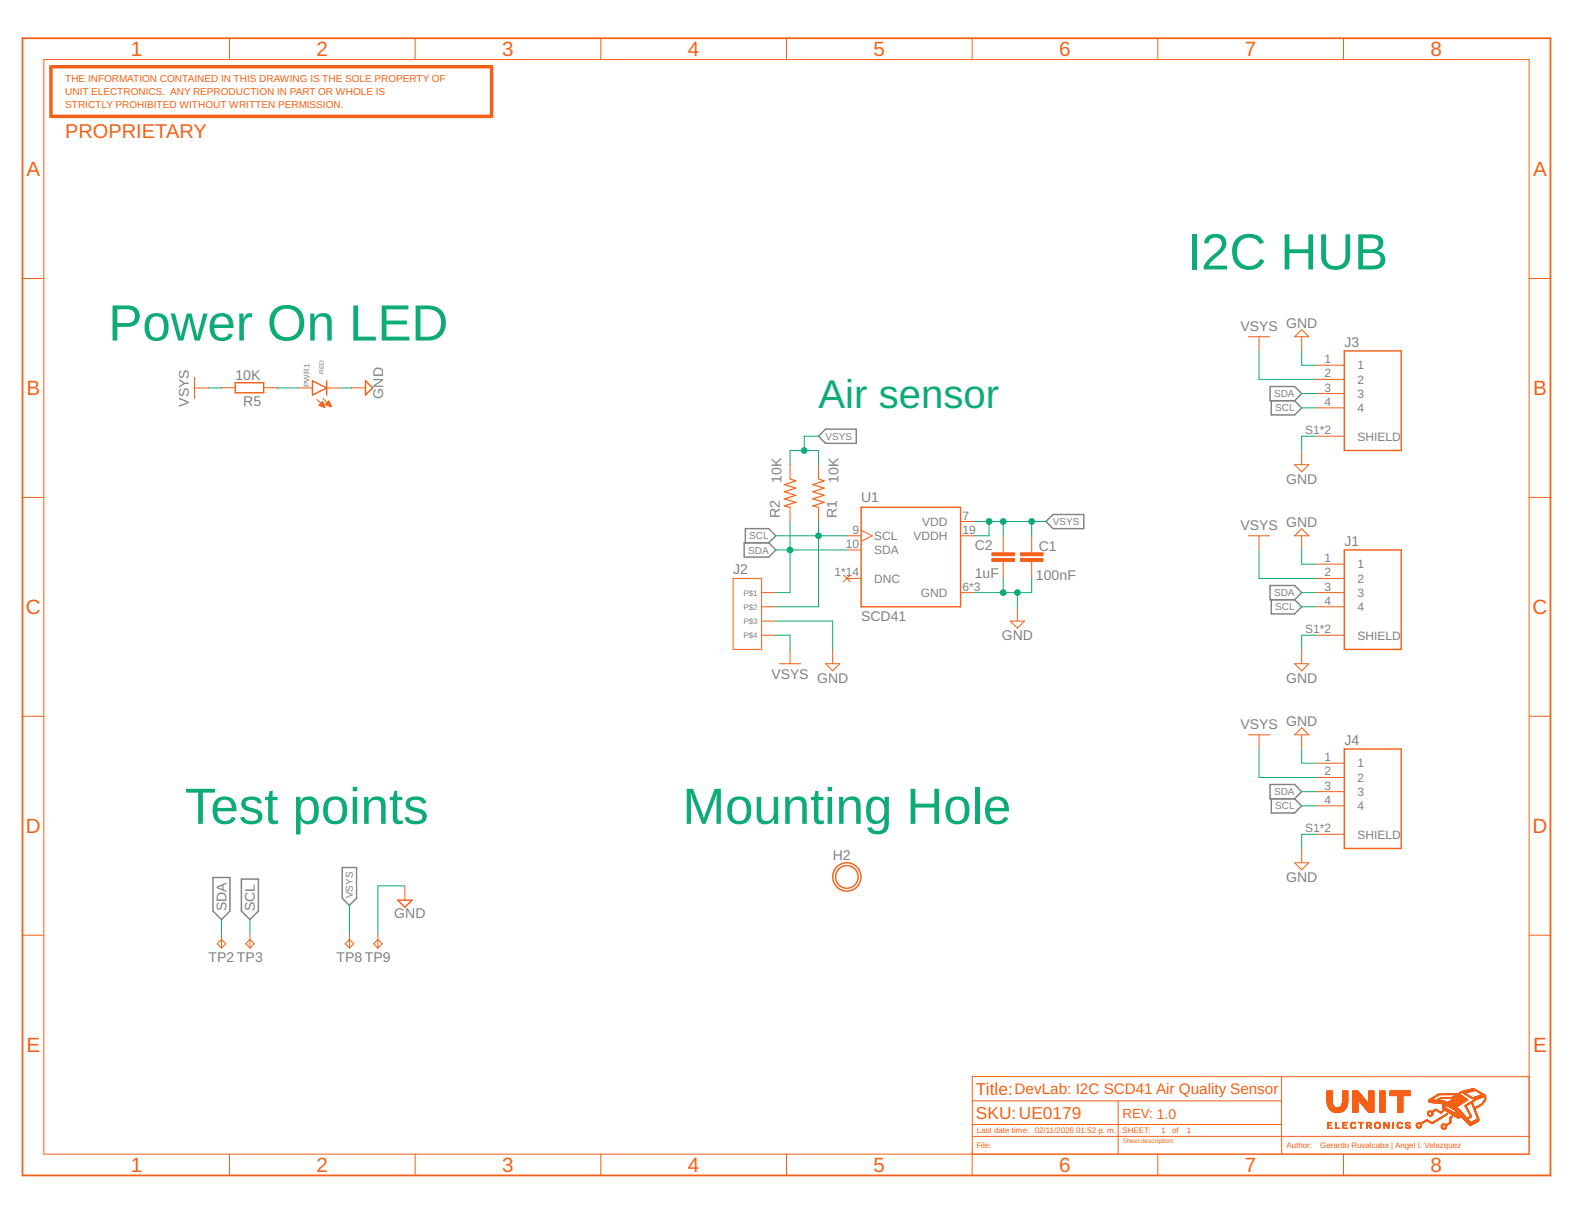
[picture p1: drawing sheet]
<svg xmlns="http://www.w3.org/2000/svg" width="279mm" height="216mm" viewBox="0 0 279 216" stroke-linecap="round" stroke-linejoin="round" font-family="sans-serif">
<g fill="none" stroke="#808080" stroke-width=".25">
<path d="M145.5 77.5l1.2-1.2h5.5v2.5h-5.5zM225.7 68.7h4.4l1.3 1.2-1.3 1.3h-4.4zM226 71.2v2.5h4.1l1.3-1.2-1.3-1.3M132.3 96.5h4.3l1.3 1.2-1.3 1.3h-4.3zM132.5 96.5v-2.6h4.1l1.3 1.3-1.3 1.3M185.9 92.7l1.3-1.3h5.4v2.5h-5.4zM225.7 104h4.4l1.3 1.3-1.3 1.3h-4.4zM226 106.6v2.5h4.1l1.3-1.3-1.3-1.2M225.7 139.4h4.4l1.3 1.3-1.3 1.2h-4.4zM37.8 155.9h3.1v6l-1.5 1.5-1.6-1.5zM42.9 156.2h3v5.7l-1.5 1.5-1.5-1.5zM60.8 154.2h2.6v5.4l-1.3 1.3-1.3-1.3z"/>
<path d="M226 141.9v2.6h4.1l1.3-1.3-1.3-1.3"/>
</g>
<path d="M9.1 11.9h78.3v8.8h-78.3z" fill="none" stroke="#f56016" stroke-width=".61"/>
<g fill="none" stroke="#f56016" stroke-width=".18">
<path d="M7.8 10.6h264v194.5h-264zM40.8 6.8v3.8M73.8 6.8v3.8M106.8 6.8v3.8M139.8 6.8v3.8M172.8 6.8v3.8M205.8 6.8v3.8M238.8 6.8v3.8M4 49.5h3.8M221.9 59.8h3.8M223.8 59.8v2.6M231.4 58.6l1.2 1.2h-2.5z"/>
<path d="M231.4 59.8v2.6M271.8 49.5h3.8M34.6 68.9h2.5M34.6 67v3.8M39.3 68.9h2.5M46.9 68.9h2.5M53 68.9h2.5M56.3 71l1.4 1.3M57.4 70.8l1.4 1.4M58.1 68.9h2.5M62.4 68.9h2.6M233.9 64.9h5"/>
<path d="M233.9 67.4h5M233.9 69.9h5M233.9 72.5h5M233.9 77.5h5M4 88.4h3.8M140.4 82.6v2.5M140.4 90.1v2.6M145.5 82.6v2.5M145.5 90.1v2.6M150.5 95.2h2.6M150.5 97.7h2.6M153.1 94.2l1.9 1-1.9 1"/>
<path d="M170.7 92.7h2.5M170.7 95.2h2.5M178.3 95.2v3M178.3 99.8v3M183.4 95.2v3M183.4 99.8v3M221.9 95.2h3.8M223.8 95.2v2.5M230.1 82.6h2.5l-1.2 1.2zM231.4 80.1v2.5M231.4 95.2v2.5M231.4 93.9l1.2 1.3h-2.5z"/>
<path d="M271.8 88.4h3.8M130.3 102.8h5.1v12.6h-5.1zM135.4 105.3h2.5M135.4 110.4h2.5M135.4 107.8h2.5M135.4 112.9h2.5M138.5 117.9h3.8M140.4 115.4v2.5M146.7 117.9h2.6l-1.3 1.3zM148 115.4v2.5M149.9 102.2l1.2 1.2M150.5 102.8h2.6"/>
<path d="M151.1 102.2l-1.2 1.2M170.7 105.3h2.5M179.6 110.4h2.5l-1.3 1.2zM180.8 107.8v2.6M230.1 117.9h2.5l-1.2 1.3zM231.4 115.4v2.5M233.9 105.3h5M233.9 102.8h5M233.9 107.8h5M233.9 112.9h5M233.9 100.2h5M4 127.3h3.8"/>
<path d="M221.9 130.6h3.8M223.8 130.6v2.5M231.4 130.6v2.5M231.4 129.3l1.2 1.3h-2.5zM233.9 135.6h5M233.9 138.2h5M271.8 127.3h3.8M72 157.4v2.6M230.1 153.3h2.5l-1.2 1.3zM231.4 150.8v2.5M233.9 140.7h5M233.9 143.2h5"/>
<path d="M233.9 148.3h5M4 166.2h3.8M38.6 167.7l.8-.8 .7 .8-.7 .8zM39.4 165.9v2.6M43.7 167.7l.7-.8 .8 .8-.8 .8zM44.4 165.9v2.6M61.3 167.7l.8-.8 .8 .8-.8 .8zM62.1 165.9v2.6M66.4 167.7l.8-.8 .7 .8-.7 .8zM67.2 165.9v2.6M271.8 166.2h3.8M172.8 195.6h55"/>
<path d="M198.7 195.6v9.5M227.8 191.4v10.5M227.8 199.8h-54.9M235.9 195.6h.9M235.9 195.8h.9M235.9 195.7h.9M235.9 195.5h.9M235.9 195.4h.9M235.9 195.3h.9M235.9 195.2h.9M235.9 195.1h.9M235.9 195h.9"/>
<path d="M235.9 194.9h.9M235.9 194.8h.9M235.9 194.7h.9M235.9 194.6h.9M235.9 194.5h.9M235.9 194.4h.9M235.9 194.3h.9M235.9 194.2h.9M235.9 194.1h.9M235.9 194h.9M235.9 193.9h.9M235.9 195.9h.9"/>
<path d="M235.9 196.2h1M235.9 196.1l1 .1M235.9 196.1h.9M235.9 196h.9M235.9 196.3h1M236 199.8h.1M236 200h.6M236 199.9h.6M236 199.9h.1M236 199.7h.1M236 199.6h.1M236 199.5h.1"/>
<path d="M236 199.5h.7M236 199.4h.7M236 196.4h1M236 196.4h.9M236 196.3h.9M236 196.5h1M236 196.6h1.1M236.1 196.7h1.1M236.1 196.7l1.2 .1M236.1 196.8h1.3M236.1 196.8h3.2M236.2 196.9h3"/>
<path d="M236.2 197h3M236.3 197.1h2.8M236.3 197.1h2.7M236.4 197.2h2.6M236.5 197.3h2.4M236.6 197.4h2.2M236.7 197.4h2M236.7 199.5h-.7M236.8 197.5h1.8M236.9 197.5h1.6M237 197.6h1.4M237.1 197.6h1.2"/>
<path d="M237.3 197.7h.8M237.4 199.8h.1M237.4 200h.1M237.4 199.9h.1M237.4 199.7h.1M237.4 199.6h.1M237.4 199.5h.1M237.4 199.4h.1M237.5 196.8h.1M237.8 196.8h.1M238.2 196.7h1.1M238.3 196.6h1.1"/>
<path d="M238.4 196.5h1M238.4 196.4h1M238.5 196.4h.9M238.5 196.3h1M238.5 196.2h1M238.5 196.1h1M238.6 196.1h.9M238.6 196h.9M238.6 195.9h.9M238.6 195.6h.9M238.6 195.8h.9M238.6 195.7h.9"/>
<path d="M238.6 195.5h.9M238.6 195.4h.9M238.6 195.3h.9M238.6 195.2h.9M238.6 195.1h.9M238.6 195h.9M238.6 194.9h.9M238.6 194.8h.9M238.6 194.7h.9M238.6 194.6h.9M238.6 194.5h.9M238.6 194.4h.9"/>
<path d="M238.6 194.3h.9M238.6 194.2h.9M238.6 194.1h.9M238.6 194h.9M238.6 193.9h.9M238.7 199.8h.1M238.7 200h.6M238.7 199.9h.6M238.7 199.9h.1M238.7 199.7h.1M238.7 199.6h.1M238.7 199.5h.1"/>
<path d="M238.7 199.5h.8M238.7 199.4h.8M238.7 197.4h-2.1M239.1 197.1h-2.8M239.3 196.8h-1.3M239.3 196.7l-1.2 .1M239.4 196.7h-1.2M239.4 196.6h-1.1M239.4 196.5h-1M239.5 199.5h-.8M239.5 196.2h-1M240 200h.1"/>
<path d="M240 199.9h.1M240.1 199.7h.1M240.1 199.6h.1M240.1 199.8h-.1M240.2 199.8h-.2M240.2 199.7h-.1M240.2 199.5h.7M240.3 199.5h.5M240.3 199.6h-.2M240.3 199.5l-.1 .1M240.4 199.4h.3M240.4 195.6h.9"/>
<path d="M240.4 197.6h.9M240.4 197.5h.9M240.4 197.4h.9M240.4 197.3h.9M240.4 197.2h.9M240.4 197.1h.9M240.4 197h.9M240.4 196.9h.9M240.4 196.8h.9M240.4 196.7h.9M240.4 196.6h.9M240.4 196.5h.9"/>
<path d="M240.4 196.4h.9M240.4 196.3h.9M240.4 196.2h.9M240.4 196.1h.9M240.4 196h.9M240.4 195.9h.9M240.4 195.8h.9M240.4 195.7h.9M240.4 195.5h.9M240.4 195.4h.9M240.4 195.4h2.2M240.4 195.3h2.1"/>
<path d="M240.4 195.2h2.1M240.4 195.1h2M240.4 195h1.9M240.4 194.9h1.9M240.4 194.9h1.8M240.4 194.8l1.8 .1M240.4 194.8h1.7M240.4 194.7l1.7 .1M240.4 194.7h1.7M240.4 194.6l1.6 .1M240.4 194.6h1.6M240.4 194.6h1.5"/>
<path d="M240.4 194.5h1.5M240.4 194.4h1.4M240.4 194.3h1.3M240.4 194.2l1.3 .1M240.4 194.2h1.3M240.4 194.2h1.2M240.4 194.1h1.2M240.4 194.1h1.1M240.4 194l1.1 .1M240.4 194h1.1M240.4 194h1M240.4 193.9h1"/>
<path d="M240.7 199.5h.2M240.8 199.6h.1M240.8 199.7h.1M240.9 199.7h.1M241.4 195.4h1.2M241.4 195.5h1.3M241.4 199.5h.9M241.4 199.4h.9M241.5 195.5h1.2M241.5 195.5l1.3 .1M241.6 195.6h1.2M241.6 195.7h1.3"/>
<path d="M241.7 195.7h1.2M241.7 195.8h1.3M241.8 195.9h1.2M241.8 195.9h1.3M241.8 195.9l1.3 .1M241.9 199.8h.1M241.9 200h.1M241.9 199.9h.1M241.9 199.7h.1M241.9 199.6h.1M241.9 199.5h.1M241.9 196h1.2"/>
<path d="M241.9 196h1.3M241.9 196.1h1.3M242 196.1l2.2 .1M242 196.2h2.2M242.1 196.3h2.1M242.2 196.3h2M242.2 196.4h2M242.3 196.5h1.9M242.3 196.6h1.9M242.4 196.6h1.8M242.4 196.7h1.8M242.5 196.7h1.7"/>
<path d="M242.5 196.8h1.7M242.6 196.8h1.6M242.6 195.3h-2.2M242.6 196.9h1.6M242.7 197h1.5M242.8 197.1h1.4M242.9 197.2h1.3M242.9 199.8h.1M242.9 199.9l.1 .1M242.9 199.9h.1M242.9 199.7h.1M242.9 199.6h.1"/>
<path d="M242.9 199.5h.1M242.9 199.5h.7M242.9 199.4h.5M242.9 197.3h1.3M243 197.3h1.2M243 197.4h1.2M243.1 197.4h1.1M243.1 197.5h1.1M243.2 197.5h1M243.2 197.6h1M243.2 195.6h1M243.2 196.1h1"/>
<path d="M243.2 196h1M243.2 195.9h1M243.2 195.8h1M243.2 195.7h1M243.2 195.5h1M243.2 195.4h1M243.2 195.3h1M243.2 195.2h1M243.2 195.1h1M243.2 195h1M243.2 194.9h1M243.2 194.8h1"/>
<path d="M243.2 194.7h1M243.2 194.6h1M243.2 194.5h1M243.2 194.4h1M243.2 194.3h1M243.2 194.2h1M243.2 194.1h1M243.2 194h1M243.2 193.9h1M243.4 199.4h.1M243.5 199.5h.1M243.5 199.6h.2"/>
<path d="M243.6 199.8h.1M243.6 200h-.7M243.6 199.9h.1M243.6 199.7h.1M243.6 199.6h.1M243.6 199.9l-.2 .1M243.7 199.9h-.2M244.3 200h.1M244.3 199.9h.1M244.3 199.8h.1M244.3 199.7h.2M244.5 199.8h-.2"/>
<path d="M244.5 199.7h-.1M244.5 199.5h.7M244.5 199.6h-.1M244.6 199.5h.5M244.6 199.6h-.2M244.6 199.5l-.1 .1M244.7 199.4h.3M244.7 199.4h.1M244.9 199.4h.1M245 199.5l.2 .1M245.1 199.6h.1M245.1 199.6h.2"/>
<path d="M245.2 199.7h.1M245.2 199.8h.1M245.2 195.6h.9M245.2 200h.1M245.2 199.9h.1M245.2 197.6h.9M245.2 197.5h.9M245.2 197.4h.9M245.2 197.3h.9M245.2 197.2h.9M245.2 197.1h.9M245.2 197h.9"/>
<path d="M245.2 196.9h.9M245.2 196.8h.9M245.2 196.7h.9M245.2 196.6h.9M245.2 196.5h.9M245.2 196.4h.9M245.2 196.3h.9M245.2 196.2h.9M245.2 196.1h.9M245.2 196h.9M245.2 195.9h.9M245.2 195.8h.9"/>
<path d="M245.2 195.7h.9M245.2 195.5h.9M245.2 195.4h.9M245.2 195.3h.9M245.2 195.2h.9M245.2 195.1h.9M245.2 195h.9M245.2 194.9h.9M245.2 194.8h.9M245.2 194.7h.9M245.2 194.6h.9M245.2 194.5h.9"/>
<path d="M245.2 194.4h.9M245.2 194.3h.9M245.2 194.2h.9M245.2 194.1h.9M245.2 194h.9M245.2 193.9h.9M246 199.8h.1M246 200h.1M246 199.9h.1M246 199.7h.1M246 199.6h.3M246 199.6h.2"/>
<path d="M246 199.5l.2 .1M246 199.5h.2M246 199.5h.1M246 199.4h.1M246.1 199.7h.2M246.2 199.7h.1M246.2 199.8h.2M246.3 199.8h.1M246.3 199.9h.1M246.3 199.9h.2M246.4 200h.1M246.8 199.8h.1"/>
<path d="M246.8 200h.1M246.8 199.9h.1M246.8 199.7h.1M246.8 199.6h.1M246.8 199.5h.1M246.8 199.4h.1M247.1 194.7h3.6M247.1 194.6h3.6M247.1 194.5h3.6M247.1 194.4h3.6M247.1 194.3h3.6M247.1 194.2h3.6"/>
<path d="M247.1 194.1h3.6M247.1 194h3.6M247.1 193.9h3.6M247.6 199.8h.1M247.6 200h.1M247.6 199.9h.1M247.6 199.7h.1M247.6 199.6h.1M247.6 199.5h.1M247.6 199.4h.1M248.3 199.8h.1M248.3 200h.1"/>
<path d="M248.3 199.9h.1M248.3 199.8h.2M248.3 199.7h.2M248.4 195.6h.9M248.4 197.6h.9M248.4 197.5h.9M248.4 197.4h.9M248.4 197.3h.9M248.4 197.2h.9M248.4 197.1h.9M248.4 197h.9M248.4 196.9h.9"/>
<path d="M248.4 196.8h.9M248.4 196.7h.9M248.4 196.6h.9M248.4 196.5h.9M248.4 196.4h.9M248.4 196.3h.9M248.4 196.2h.9M248.4 196.1h.9M248.4 196h.9M248.4 195.9h.9M248.4 195.8h.9M248.4 195.7h.9"/>
<path d="M248.4 195.5h.9M248.4 195.4h.9M248.4 195.3h.9M248.4 195.2h.9M248.4 195.1h.9M248.4 195h.9M248.4 194.9h.9M248.4 194.8h.9M248.4 194.7h.9M248.4 199.9h-.1M248.4 199.6h.2M248.5 199.7h-.1"/>
<path d="M248.5 199.5h.7M248.5 199.6h-.1M248.6 199.5h.5M248.6 199.5l-.1 .1M248.7 199.4h.1M248.9 199.4h-.2M249 199.5l.2 .1M249 199.6h.2M249.1 199.6h.1M249.1 199.7h.2M249.2 199.7h.1M249.8 199.8h.2"/>
<path d="M249.8 199.8h.1M249.8 199.7h.1M249.8 199.6h.2M249.9 199.9h.1M249.9 199.9h.2M249.9 199.5h.7M249.9 199.9l.5 .1M250 199.5h.5M250 199.6h-.1M250 200h.5M250 199.5l-.1 .1M250.1 199.4h.3"/>
<path d="M250.4 199.5h.2M250.5 199.6h.1M250.5 199.7h.1M251.7 200h.2M251.7 199.9h.2M251.9 199.6h.9M251.9 199.9h-.2M251.9 199.8h-.2M251.9 199.6h.6M251.9 199.8h-.1M252 199.6h.4M252 199.7h-.2"/>
<path d="M252.1 199.7h-.3M252.1 199.5h.1M252.2 199.5h.1M252.2 199.7h.6M252.4 199.7h.2M252.4 199.8h.2M252.5 199.8h.1M252.5 199.9h.1M252.5 200h.1M252.9 199.6h-.3M253 199.5l-.4 .1M253 199.5h-.3"/>
<path d="M253.1 199.5h-.3M253.2 199.4h-.4M253.2 199.4h-.3M253.3 199.3h-.3M253.3 199.2h.7M253.3 199.1h.6M253.4 199.3h-.4M253.4 199.1h.4M253.5 199.2l-.4 .1M253.5 199h.2M253.5 199.2h-.3M253.7 199.2h.3"/>
<path d="M253.7 198h.2M253.7 197.9h.2M253.7 197.8h.2M253.7 198l.2 .1M253.8 199.2l.3 .1M253.8 198.1h.2M253.8 198.2h.3M253.9 198.2h.6M253.9 197.5h.9M253.9 199.3h.3M253.9 197.8h-.2M253.9 197.5h.6"/>
<path d="M253.9 197.7h-.2M253.9 197.7h-.1M254 197.6l-.2 .1M254 199.3h.3M254 198.3h.4M254 195.6h.1M254 195.9h1.7M254 195.9h1.2M254 195.8h.9M254 195.8h.4M254 195.7h.1M254 195.6h1.8"/>
<path d="M254 195.5h1.6M254 195.5h.8M254 195.4h.4M254 197.6h-.2M254 199.4h.4M254.1 198.3h.2M254.1 199.4h.3M254.1 197.4h.2M254.1 198.3v.1M254.2 199.5h.3M254.3 199.5h.5M254.3 197.6h.4"/>
<path d="M254.3 195.6h1.9M254.4 199.6h.3M254.4 195.4h-.3M254.4 198.1h.2M254.4 197.6h.2M254.5 199.6h.1M254.5 197.7h.1M254.5 195.9l1.6 .1M254.5 195.3h-.4M254.5 197.7h.2M254.5 198h.2M254.5 197.8h.2"/>
<path d="M254.5 199.7h.1M254.5 195.3h-.3M254.5 197.9h.2M254.6 195.9v.1M254.6 198.2h-.3M254.6 195.2l-.3 .1M254.7 198l-.2 .1M254.7 195.2h-.3M254.8 195.6h1.9M254.8 195.8h.1M254.8 197.5l-.9 .1M254.8 195.1l-.3 .1"/>
<path d="M254.8 196h1.7M254.9 195.1h-.4M254.9 195.6h.1M254.9 197.3h.6M254.9 199.5h-.3M254.9 197.4l-.3 .1M254.9 195.1h-.3M255 197.3h.5M255 199.4h-.3M255 197.4h-.3M255 197.2h.4M255 195h-.3"/>
<path d="M255.1 197.4h-.3M255.1 195h-.4M255.1 199.4h-.4M255.1 197.2h.2M255.1 197.3h-.3M255.1 194.9h-.3M255.1 199.3h-.3M255.1 197.1h.2M255.2 197.1h.1M255.2 194.9h-.3M255.2 199.3h-.4M255.2 196h1.3"/>
<path d="M255.3 197.3h.3M255.3 194.8l-.4 .1M255.3 199.2l-.4 .1M255.3 195.7h1.6M255.4 194.8h-.4M255.4 199.2h-.4M255.4 197.4h.3M255.4 195.4h.3M255.4 194.6h.3M255.4 199.1l-.3 .1M255.4 194.7l-.3 .1M255.5 197.4l.3 .1"/>
<path d="M255.5 199.1h-.3M255.5 194.7h-.3M255.5 196l.1 .1M255.6 199.1h-.4M255.6 197.5h.3M255.6 194.6l-.4 .1M255.6 199h-.3M255.7 197.5h.2M255.7 194.6h-.3M255.7 195.5h-.3M255.7 197.6h.3M255.7 196.1h.8"/>
<path d="M255.7 199h-.3M255.8 197.6h.5M255.8 198.9h-.3M255.8 195.4h-.3M255.8 197.7h.5M255.9 198.9h-.4M255.9 195.9h.1M255.9 195.3h-.3M255.9 198.8l-.3 .1M255.9 197.7h.4M256 197.8h.2M256 195.7h.9"/>
<path d="M256 195.2l-.3 .1M256 198.8h-.3M256.1 196.1h.4M256.1 197.8h.1M256.1 195h2.2M256.1 198.7l-.3 .1M256.1 195.2h-.3M256.1 195.7h.1M256.2 198.7h-.4M256.2 198.6l-.3 .1M256.2 199.9h.3M256.2 197.5h.3"/>
<path d="M256.3 197.5h.2M256.3 198.6h-.3M256.3 199.8h.7M256.3 199.8h.6M256.3 195.6h.1M256.4 200h-.2M256.4 198.6h-.4M256.4 197.4h.1M256.4 197h.3M256.4 197h.2M256.4 196.9h.1M256.4 196.8h.1"/>
<path d="M256.4 196.7h.1M256.4 196.6h.1M256.4 196.5h.1M256.4 196.4h.1M256.4 196.3h.1M256.4 196.2h.1M256.4 199.9l-.2 .1M256.4 197.6h-.3M256.4 199.7h.4M256.4 197.1h.4M256.4 195.8h.6M256.4 198.5h-.3"/>
<path d="M256.5 197.5l-.3 .1M256.5 198.5h-.3M256.5 197.1h.3M256.6 199.9h-.3M256.6 197.1l.3 .1M256.6 198.4l-.4 .1M256.6 197.2h.4M256.6 198.4h-.3M256.7 199.9h.6M256.7 197.2l.3 .1M256.7 195.8h.4M256.8 198.3l-.4 .1"/>
<path d="M256.8 196.9h.3M256.8 196.9h.2M256.8 196.8h.1M256.8 196.7h.1M256.8 196.6h.1M256.8 196.5h.1M256.8 196.4h.1M256.8 196.3h.1M256.8 196.3h.4M256.8 196.2h.3M256.8 196.2h.2M256.8 196.1l.2 .1"/>
<path d="M256.8 196l.1 .1M256.8 199.9h.5M256.8 197.3h.3M256.8 197h.3M256.8 195.9h.4M256.8 198.3h-.3M256.9 199.9h.3M256.9 197.3h.3M256.9 197h.4M256.9 195.9h.3M256.9 198.2l-.3 .1M256.9 200h.2"/>
<path d="M256.9 197.4h.4M256.9 198.2h-.3M257 195.9l.3 .1M257 197.1h.3M257 196.3l.3 .1M257 197.4h.3M257 196h.4M257 198.2h-.3M257 198h.3M257.1 197.4l.4 .1M257.1 197.1h.3M257.1 196.4h.3"/>
<path d="M257.1 196h.4M257.1 198.1h-.3M257.1 197.9h.2M257.1 197.1l.4 .1M257.1 196.4h.4M257.2 198.1h-.3M257.2 197.5h.3M257.2 197.2h.4M257.2 196.5h.4M257.2 196.1h.3M257.2 197.9h.1M257.2 198l-.3 .1"/>
<path d="M257.3 197.5l.3 .1M257.3 196.1l.3 .1M257.3 197.2l.3 .1M257.3 196.5h.3M257.3 198h-.3M257.3 197.6h.4M257.3 197.3h.4M257.3 196.6h.4M257.4 196.2h.3M257.4 197.6l.3 .1M257.4 197.3h.4M257.4 199.8h-.3"/>
<path d="M257.4 195.9h.4M257.5 197.7h.3M257.5 196.2h.3M257.5 196.6h.3M257.5 199.8h-.3M257.5 197.4h.3M257.5 195.9h.4M257.5 197.7h.4M257.5 196.7h.4M257.5 196.3h.4M257.6 195.7h.6M257.6 199.7h-.4"/>
<path d="M257.6 197.4h.3M257.6 196.3h.3M257.6 195.9l.4 .1M257.6 197.8h.3M257.6 199.5h.3M257.6 196.7h.4M257.6 195.7h.5M257.6 197.4l.4 .1M257.7 199.7h-.4M257.7 196.3l.3 .1M257.7 196h.3M257.7 197.8h.3"/>
<path d="M257.7 199.5h.2M257.7 196.7l.3 .1M257.7 199.6h-.3M257.7 199.4h.2M257.7 199.3h.2M257.7 199.2h.2M257.7 199.1h.2M257.7 199h.2M257.7 198.9h.2M257.7 198.8h.2M257.7 198.7h.2M257.7 198.6h.2"/>
<path d="M257.7 197.8l.4 .1M257.7 196h.4M257.7 195.8h-.3M257.8 197.5h.3M257.8 196.8h.3M257.8 196.4h.3M257.8 199.6h-.3M257.8 195.8h-.3M257.8 197.5l.4 .1M257.8 196.8h.4M257.8 196.4h.4M257.8 196.1h.4"/>
<path d="M257.8 197.9h.4M257.9 199.5l-.4 .1M257.9 197.6h.3M257.9 196.9h.4M257.9 196.5h.4M257.9 195.8h.3M257.9 196.1l.4 .1M257.9 195.5h.6M257.9 198.6h-.2M257.9 198h.3M257.9 198.4h.2M258 195.8h.3"/>
<path d="M258 197.6l.3 .1M258 196.9h.3M258 196.5h.3M258 198.4h.1M258 198h.3M258 195.5h.4M258 198.6h-.3M258 196.2h.4M258 195.6h-.3M258 197.7h.4M258 197h.4M258 196.6h.4"/>
<path d="M258 195.9h.4M258 198.5h-.2M258 198l.4 .1M258.1 198.3h.1M258.1 196.2h.4M258.1 195.9h.4M258.1 195.6h-.3M258.1 198.5h-.3M258.1 197.7h.3M258.1 197h.4M258.1 195.1l-2.2 .1M258.1 198.1h.3"/>
<path d="M258.1 198.4l-.2 .1M258.2 196.6h.3M258.2 195.5l-.3 .1M258.2 194.9h.3M258.2 196.3h.4M258.2 195.9l.4 .1M258.2 195.1h-2.3M258.2 198.1h.3M258.2 197.8h.3M258.2 197.1h.4M258.2 196.7h.4M258.2 195.5l.4 .1"/>
<path d="M258.3 196.3h.3M258.3 195.3h.5M258.3 195.1h-2.3M258.3 198.2h.3M258.3 197.8h.3M258.3 196h.3M258.3 195.6h.3M258.3 194.5h-2.8M258.3 197.1h.3M258.3 196.7h.4M258.3 196.3l.4 .1M258.3 197.8l.4 .1"/>
<path d="M258.3 196h.4M258.3 198.2h.4M258.4 195.6h.3M258.4 195.4h-.3M258.4 197.1h.3M258.4 196.7l.4 .1M258.4 198.2l.3 .1M258.4 196.4h.4M258.4 196.1h.4M258.4 195h-.3M258.4 197.9h.5M258.4 197.2h.4"/>
<path d="M258.4 195.7h.4M258.5 196.8h.3M258.5 196.4h.3M258.5 195.2h.6M258.5 198.3h.3M258.5 196.1l.4 .1M258.5 195.3h-.3M258.5 197.2l.4 .1M258.5 198h.4M258.6 196.8h.3M258.6 195.7h.3M258.6 195.1h.5"/>
<path d="M258.6 194.9h-.4M258.6 198.3l.3 .1M258.6 196.5h.7M258.6 195.3h.3M258.6 198h.3M258.6 197.3h.3M258.6 196.9h.4M258.6 196.2h.4M258.6 195.8h.4M258.6 195.4h.4M258.6 195.1h.4M258.6 194.8l-.3 .1"/>
<path d="M258.7 196.5h.5M258.7 198.4h.3M258.7 198h.2M258.7 197.3h.2M258.7 196.2h.3M258.7 195.8h.3M258.7 194.8h-.3M258.7 196.9h.3M258.7 198.4l.3 .1M258.7 196.6h.4M258.7 195.4h.3M258.7 195.2h-.3"/>
<path d="M258.7 198.1h.2M258.8 197.4h.1M258.8 196.3h.3M258.8 195.9h.3M258.8 197.7h.1M258.8 197.6h.1M258.8 197.5h.1M258.8 197h.3M258.8 195.5h.3M258.8 194.7l-.4 .1M258.8 198.5h.8M258.8 197.8h.1"/>
<path d="M258.8 198.1h.1M258.8 196.3h.7M258.8 195.9h.4M258.8 194.9h.7M258.8 197h.4M258.8 196.6h.2M258.8 195.5h.4M258.8 194.7h-.3M258.8 198.5h.7M258.9 198.2h.1M258.9 195.2h.3M258.9 194.9h.5"/>
<path d="M258.9 196.7h.1M258.9 196.3h.6M258.9 195.9l.3 .1M258.9 198.6h.5M258.9 195.5l.3 .1M258.9 194.6l-.3 .1M259 197.1h.3M259 194.9h.4M259 196h.3M259 195.2l.3 .1M259 196.4h.4M259 195.6h.3"/>
<path d="M259 195h-.3M259 194.6h-.3M259 198.6h.3M259 196h.4M259.1 195.6h.3M259.1 194.6h-.4M259.1 195.3h.3M259.1 195h-.3M259.1 198.6h.2M259.1 197.7h.1M259.1 197.6l.1 .1M259.1 197.6h.1"/>
<path d="M259.1 198.4h.1M259.1 198.3h.1M259.1 198.2h.1M259.1 198.1h.1M259.1 198h.1M259.1 197.9h.4M259.1 197.8l.3 .1M259.1 197.8h.3M259.1 197.8h.2M259.1 197.7h.2M259.1 197.1l.3 .1M259.1 198.7h.1"/>
<path d="M259.1 196.1h.4M259.1 195.7h.4M259.1 195.3h.4M259.1 194.5h-.3M259.2 197.2h.2M259.2 194.7h.6M259.2 196.1h.6M259.2 195.4h.3M259.2 194.5h-3.6M259.2 197.2l.3 .1M259.2 195.7h.3M259.2 195h.4"/>
<path d="M259.3 197.3h.2M259.3 194.4l-3.7 .1M259.3 196.2h.4M259.3 195.8h.3M259.3 195.4h.3M259.3 198h.2M259.3 196.4h-.3M259.3 195h.3M259.3 194.8h-.3M259.3 194.6h.4M259.4 197.4h.2M259.4 195.8h.3"/>
<path d="M259.4 195.5h.3M259.4 194.4h-3.7M259.4 198l.2 .1M259.4 195.1h.3M259.4 194.6h.2M259.4 198.4h.5M259.4 198.1h.2M259.4 197.4l.3 .1M259.4 195.5h.4M259.4 194.7l-.3 .1M259.4 194.4h-1.4M259.4 195.9h.4"/>
<path d="M259.4 194.5h.2M259.4 198.1h.3M259.5 195.1h.3M259.5 198.4h.4M259.5 197.5h.2M259.5 198.2h.2M259.5 197.5l.2 .1M259.5 195.9h.6M259.5 195.5l.3 .1M259.5 195.1l.3 .1M259.5 194.3h-.3M259.5 197.6h.3"/>
<path d="M259.6 196.3h-.3M259.6 196.1h.3M259.6 195.9h.5M259.6 195.6h.3M259.6 198.2l.2 .1M259.6 197.6l.2 .1M259.6 195.2h.3M259.6 194.7l.3 .1M259.6 198.3h.2M259.6 194.2l-.3 .1M259.6 195.6h.4M259.6 197.7h.2"/>
<path d="M259.6 196h.4M259.7 196.2h-.4M259.7 197.7h.2M259.7 195.2l.3 .1M259.7 194.2h-.3M259.7 198.4l-.4 .1M259.7 194.8h.3M259.7 197.8h.2M259.7 195.7h.4M259.7 194.8l.4 .1M259.7 198.4l.3 .1M259.8 197.8l.2 .1"/>
<path d="M259.8 195.3h.3M259.8 198.5h.2M259.8 197.9h.3M259.8 195.7h.6M259.8 194.9h.3M259.8 194.1h-.3M259.8 198.5h.3M259.8 195.3h.4M259.9 198.6h.2M259.9 198h.2M259.9 195.8h.4M259.9 194.9h.3"/>
<path d="M259.9 195.4h.3M259.9 195h.4M259.9 194.1h-.3M259.9 198l.3 .1M259.9 196h-.3M259.9 198.6l.3 .1M260 198.1h.2M260 195.4h.3M260 198.7h.2M260 195h.3M260 194.2h.6M260 198.7l.2 .1"/>
<path d="M260 198.2h.3M260.1 195.5h.2M260.1 195.1h.3M260.1 194.2h.3M260.1 194l-.5 .1M260.1 198.8h.2M260.1 198.2h.2M260.1 195.5h.7M260.1 198.2l.2 .1M260.1 195.1h.4M260.1 194.3h.4M260.1 198.8l.2 .1"/>
<path d="M260.2 198.9h.2M260.2 198.3h.2M260.2 195.9h-.3M260.2 195.1l.3 .1M260.2 198.3l.2 .1M260.2 195.6h.4M260.2 194.4h.4M260.2 199h.3M260.2 198.4h.3M260.3 195.2h.3M260.3 194h-.6M260.3 195.8h-.4"/>
<path d="M260.3 199h.2M260.3 198.4l.2 .1M260.3 194.4h.3M260.3 199.1h.3M260.3 198.5h.2M260.3 195.2l.4 .1M260.3 198.5h.3M260.4 199.1h.2M260.4 194.4l.3 .1M260.4 198.6h.2M260.4 196.6h.2M260.4 194h-.6"/>
<path d="M260.4 199.1l.2 .1M260.4 195.3h.3M260.5 196.7h.1M260.5 194.5h.3M260.5 199.2h.2M260.5 198.6h.2M260.5 196.7h.2M260.5 195.7h-.3M260.5 195.3h.3M260.5 199.2l.3 .1M260.5 198.7h.2M260.5 196.7l.2 .1"/>
<path d="M260.5 196.8h.2M260.5 195.4h.4M260.5 198.7h.6M260.6 193.9h-.7M260.6 199.3h.2M260.6 195.6h-.4M260.6 196.9h.2M260.6 194.6h.3M260.6 196.5h-.2M260.6 197h.2M260.6 198.8h.3M260.6 194.6h.4"/>
<path d="M260.6 199.4h.3M260.6 198.9h.3M260.7 197.1h.2M260.7 196.5h-.3M260.7 199.4h.2M260.7 196.3h.3M260.7 195.5l-.5 .1M260.7 194.6l.3 .1M260.7 198.9h.2M260.7 199.5h.3M260.7 197.2h.2M260.7 196.4h-.3"/>
<path d="M260.7 194.2h-.6M260.7 199h.3M260.8 199.5h.2M260.8 197.2l.1 .1M260.8 199h.2M260.8 197.3h.2M260.8 196.4h-.3M260.8 194.7h.3M260.8 199.1h.2M260.8 199.5l.2 .1M260.8 193.8l-.7 .1M260.8 197.4h.2"/>
<path d="M260.8 195.5h-.3M260.8 199.1h.3M260.9 199.6h.2M260.9 197.4h.1M260.9 194.7l.3 .1M260.9 197.4l.2 .1M260.9 196.3l-.4 .1M260.9 195.4h-.3M260.9 199.1l.2 .1M260.9 197.5h.2M260.9 196.3h-.3M260.9 194.1h-.7"/>
<path d="M260.9 199.2h.2M260.9 199.7h.3M261 197.6h.1M261 194.8h.3M261 199.2h.2M261 197.6l.2 .1M261 199.7h.2M261 197.7h.2M261 199.3h.2M261 193.8h-.7M261 194.8l.3 .1M261 198.8h-.4"/>
<path d="M261 199.8h.3M261 194.1h-.6M261 199.3h.3M261 197.8h.2M261.1 196.2h-.3M261.1 199.4h.2M261.1 197.8h.1M261.1 199.8h.2M261.1 194.9h.3M261.1 197.8h.2M261.1 197.9h.2M261.1 199.9h.6"/>
<path d="M261.1 193.6h1.1M261.2 199.5h.6M261.2 194.9h.3M261.2 198h.1M261.2 193.8h-.7M261.2 199.9h.4M261.2 198.7h-.4M261.2 199.5h.5M261.2 194l-.7 .1M261.2 198h.2M261.2 199.9h.3M261.2 195h.4"/>
<path d="M261.2 198.1h.2M261.2 196.1l-.3 .1M261.2 195.9h.5M261.2 198.6l-.3 .1M261.3 200h.1M261.3 199.6h.2M261.3 198.2h.2M261.3 196.1h-.3M261.3 195h.3M261.3 198.6h-.3M261.3 198.2l.2 .1M261.3 193.7h-.7"/>
<path d="M261.3 199.7h.1M261.3 195.9h.4M261.3 198.4h.3M261.3 198.3h.2M261.3 193.6h.8M261.4 196h-.4M261.4 195.1h.3M261.4 198.6h-.4M261.4 198.3l.2 .1M261.4 194h-.7M261.4 196h-.3M261.4 195.1h.8"/>
<path d="M261.4 198.5h-.3M261.5 195.9l-.3 .1M261.5 198.5h-.3M261.5 193.5h.6M261.5 193.7h-.7M261.5 194h-.6M261.6 196h.1M261.6 195.9h.1M261.6 195.2h.3M261.6 198.4l-.4 .1M261.6 196.1h.2M261.6 199.5l-.4 .1"/>
<path d="M261.6 196.1l.2 .1M261.6 193.8h.9M261.6 193.5h.4M261.6 196.2h.2M261.6 195.2h.2M261.6 193.6l-.6 .1M261.7 196.3h.2M261.7 196.3h.1M261.7 193.9h-.7M261.7 195.8h-.3M261.7 196.4h.2M261.7 199.8h-.3"/>
<path d="M261.7 196.5h.2M261.7 193.7h.8M261.8 196.5h.1M261.8 195.8h-.3M261.8 196.6h.2M261.8 199.8h-.3M261.8 199.6h.3M261.8 196.7h.2M261.8 195.7h-.3M261.8 193.4h.1M261.9 199.4h-.4M261.9 196.7h.1"/>
<path d="M261.9 196.8h.1M261.9 193.7h.5M261.9 199.7h-.3M261.9 196.9h.5M261.9 195.7h-.3M261.9 193.8l-.7 .1M261.9 197h.4M261.9 199.4h-.3M262 193.6l.3 .1M262 197.1h.2M262 195.6h-.3M262 199.7h-.4"/>
<path d="M262 197.2h.2M262 199.3h-.4M262 197.2l.2 .1M262 195.1l-.5 .1M262.1 197.3h.1M262.1 199.6h-.4M262.1 197.3h.2M262.1 197.4h.2M262.1 195.5l-.3 .1M262.1 199.3h-.4M262.1 193.8h-.7M262.1 197.4l.2 .1"/>
<path d="M262.2 197.5h.1M262.2 197.6h.2M262.2 197h-.2M262.2 195.5h-.3M262.2 197.6l.2 .1M262.2 197.7h.2M262.2 199.2l-.4 .1M262.3 199.5l-.4 .1M262.3 195.5h-.3M262.3 197.8h.1M262.3 193.8h.3M262.3 195.1h-.5"/>
<path d="M262.3 199.2h-.4M262.3 197.9h.2M262.3 197.8h.2M262.3 199.5h-.3M262.3 196.9h-.4M262.3 195.4h-.3M262.3 193.8l.4 .1M262.3 198h.2M262.4 199.1l-.4 .1M262.4 198h.1M262.4 199.5h-.4M262.4 198.1h.2"/>
<path d="M262.4 195h-.5M262.4 198.9h.4M262.4 198.2h.2M262.5 195.4h-.4M262.5 193.9h.3M262.5 199.1h-.4M262.5 198.3h.1M262.5 199.4h-.4M262.5 196.8h-.4M262.5 198.3l.2 .1M262.5 198.4h.2M262.5 194h.3"/>
<path d="M262.5 198.4l.2 .1M262.6 196.8h-.4M262.6 195h-.6M262.6 199.4h-.4M262.6 199.2h.2M262.6 199.1h-.4M262.6 198.5h.1M262.6 195.3h-.5M262.6 198.6h.1M262.6 194h.3M262.6 198.9h.2M262.6 198.6h.2"/>
<path d="M262.6 199.3h-.3M262.6 199h-.3M262.6 198.7h.2M262.6 196.7l-.3 .1M262.7 195.3h-.5M262.7 194.9h-.6M262.7 198.8h.1M262.7 194l.3 .1M262.7 199.1h.1M262.7 199.3h-.4M262.7 199h.1M262.7 196.7h-.3"/>
<path d="M262.7 194.1h.4M262.8 194.9h-.5M262.8 196.7h-.4M262.8 194.1h.3M262.8 195.2l-.5 .1M262.8 199.2l-.4 .1M262.8 199h-.5M262.8 198.9h-.3M262.9 196.6h-.4M262.9 194.2h.3M262.9 194.8l-.5 .1M263 195.2h-.5"/>
<path d="M263 194.2h.3M263 196.6h-.4M263 194.8h-.5M263 194.2l.4 .1M263.1 196.5h-.4M263.1 195.1l-.5 .1M263.1 194.3h.4M263.1 196.5h-.3M263.2 196.3h.2M263.2 194.6h.7M263.2 195.1h-.5M263.2 196.4h-.3"/>
<path d="M263.2 194.7l-.6 .1M263.2 194.4h.3M263.3 196.4h-.4M263.3 195.1h-.5M263.3 194.5h.6M263.3 194.4h.4M263.3 194.7h-.5M263.4 196.3l-.4 .1M263.4 195h-.5M263.4 194.4l.3 .1M263.4 196.1h.2M263.4 196.3h-.3"/>
<path d="M263.4 194.5h.4M263.5 194.6l-.6 .1M263.5 196.2h-.3M263.5 195h-.5M263.5 196.2h-.2M263.5 194.8h.6M263.6 196.1l-.3 .1M263.6 194.6h-.5M263.6 194.9h-.5M263.6 196h-.2M263.7 196h-.2M263.7 194.6h.3"/>
<path d="M263.7 195.9l-.2 .1M263.7 194.9h-.5M263.7 194.7h.4M263.7 195.9h-.2M263.7 194.6h.4M263.8 195.9h-.2M263.8 195.8h-.2M263.8 194.8l-.5 .1M263.9 195.7h-.2M263.9 195.5h.2M263.9 195.4h.2M263.9 195.3h.2"/>
<path d="M263.9 195.2h.2M263.9 195.1h.2M263.9 195h.2M263.9 194.9h.2M263.9 194.8h.2M264 195.6h-.3M264 195.6h-.2M264 195.5l-.2 .1M264.1 195.5h-.3M264.1 194.8h-.6M271.8 191.3h-99v17.6M40.8 205.1v3.8"/>
<path d="M73.8 205.1v3.8M106.8 205.1v3.8M139.8 205.1v3.8M172.9 201.9h98.9M205.8 205.1v3.8M227.8 202v3M236 200.5h.7M236 200.4h.1M236 200.3h.1M236 200.2h.1M236 200.1h.1M236 200h.1"/>
<path d="M237.4 200.5h.7M237.4 200.4h.1M237.4 200.3h.1M237.4 200.2h.1M237.4 200.1h.1M238.7 200.5h.8M238.7 200.4h.1M238.7 200.3h.1M238.7 200.2h.1M238.7 200.1h.1M238.7 200h.1M238.8 205.1v3.8"/>
<path d="M239.5 200.5h-.8M240 200.2h.1M240 200.1l.1 .1M240 200.1h.1M240.1 200.2h.1M240.1 200.3h.1M240.1 200.3l.2 .1M240.2 200.4h.1M240.2 200.4h.2M240.2 200.5h.6M240.3 200.5h.4M240.5 200.6h.1"/>
<path d="M240.8 200.4h.1M240.9 200.3h.1M240.9 200.4h-.3M240.9 200.2h.1M240.9 200.4h-.2M240.9 200.3h-.1M241.9 200.5h.1M241.9 200.4h.1M241.9 200.3h.1M241.9 200.2h.1M241.9 200.1h.1M242.9 200.5h.1"/>
<path d="M242.9 200.4h.1M242.9 200.3h.1M242.9 200.2h.1M242.9 200.1h.1M243.4 200.1h.1M243.4 200.1l.1 .1M243.4 200.2h.2M243.4 200.2h.1M243.5 200.3h.1M243.5 200h-.6M243.5 200.3l.2 .1M243.6 200.4h.1"/>
<path d="M243.6 200.5h.2M244.3 200.1h.1M244.3 200.2h.2M244.4 200.3h.1M244.4 200.3l.2 .1M244.5 200.4h.1M244.5 200.4h.2M244.5 200.5h.6M244.6 200.5h.4M244.8 200.6h.1M245 200.4h.2M245.1 200.3h.2"/>
<path d="M245.2 200.3h.1M245.2 200.4h-.3M245.2 200.2h.1M245.2 200.3l-.1 .1M245.2 200.1h.1M245.3 200.1l-.1 .1M246 200.5h.1M246 200.4h.1M246 200.3h.1M246 200.2h.1M246 200.1h.1M246.4 200.1h.1"/>
<path d="M246.4 200.1l.2 .1M246.5 200.2h.1M246.5 200.2h.2M246.5 200.3h.2M246.6 200.3h.1M246.6 200.3h.2M246.6 200.4h.2M246.7 200.4h.1M246.7 200.5h.1M246.8 200.3h.1M246.8 200.2h.1M246.8 200.1h.1"/>
<path d="M247.6 200.5h.1M247.6 200.4h.1M247.6 200.3h.1M247.6 200.2h.1M247.6 200.1h.1M248.3 200.1h.1M248.3 200.2h.2M248.4 200.3h.1M248.4 200.3l.2 .1M248.5 200.4h.1M248.5 200.4h.2M248.5 200.5h.6"/>
<path d="M248.6 200.5h.4M248.8 200.6h.1M249.1 200.4h.1M249.2 200.4h-.3M249.2 200.3h.1M249.2 200.2h.1M249.2 200.4h-.2M249.3 200.3h-.2M249.8 200.3h.1M249.8 200.3l.2 .1M249.8 200.2h.1M249.9 200.4h.1"/>
<path d="M249.9 200.4h.2M249.9 200.5h.6M250 200.5h.5M250.2 200.6h.1M250.2 200h.4M250.4 200.1h.2M250.5 200.1l.2 .1M250.5 200.4h.1M250.5 200.2h.2M250.6 200.3h.1M250.6 200.2h.1M250.6 200.4h-.2"/>
<path d="M250.6 200.4h-.1M250.7 200.3h-.2M251.7 200.1h.2M251.8 200.2h.1M251.8 200.2h.2M251.8 200.3h.3M251.8 200.3h.7M251.9 200.3h.6M251.9 200.4h.6M252 200.4h.3M252.4 200.2h.2M252.5 200.1h.1"/>
<path d="M252.6 200.3h-.3M252.6 200.2h-.2M252.6 200.1h-.1M256.2 200.3h.1M256.2 200.2h.1M256.2 200.1h.1M256.2 200h.1M256.2 200.4h.2M256.3 200.5h.3M256.3 200.5h.7M256.3 200.6h.6M256.5 200.6h.3"/>
<path d="M256.9 200.3h.2M256.9 200.1h.2M257 200.2h.1M257 200.1h.1M257 200.5h-.3M257 200.4h-.2M257.1 200.4h-.2M257.1 200.3h-.2"/>
</g>
<g fill="none" stroke="#f56016" stroke-width=".25">
<path d="M41.8 68h5.1v1.8h-5.1zM55.5 67.7l2.6 1.2-2.6 1.3zM58.1 67.7v2.5M65 67.6l1.2 1.3-1.2 1.3zM238.9 62.4h10.1v17.7h-10.1zM153.1 90.1h17.6v17.7h-17.6zM238.9 97.7h10.1v17.7h-10.1zM238.9 133.1h10.1v17.7h-10.1zM70.7 160h2.5l-1.2 1.2z"/>
<circle cx="150.5" cy="155.8" r="2.01"/>
<circle cx="150.5" cy="155.8" r="2.52"/>
</g>
<g fill="#f56016" stroke="#f56016" stroke-width=".18">
<path d="M56.7 72l.6-.7 .5 1.1h-.1z" fill-rule="evenodd"/>
<path d="M57.8 71.9l.7-.7 .4 1-.1 .1z" fill-rule="evenodd"/>
</g>
<path d="M4 6.8h271.6v202.1h-271.6z" fill="none" stroke="#f56016" stroke-width=".32"/>
<g fill="#f56016" stroke="#f56016" stroke-width=".18">
<path d="M181.4 99.3h4v.5h-4z"/>
<path d="M181.4 98.2h4v.5h-4z"/>
<path d="M176.3 99.3h4v.5h-4z"/>
<path d="M176.3 98.2h4v.5h-4z"/>
</g>
<path d="M140.4 85.1l1 .4-2 .6 2 .6-2 .7 2 .6-2 .6 2 .7-2 .6 1 .2M145.5 85.1l1 .4-2 .6 2 .6-2 .7 2 .6-2 .6 2 .7-2 .6 1 .2" fill="none" stroke="#f56016" stroke-width=".21"/>
<g fill="none" stroke="#0dab76" stroke-width=".18">
<path d="M39.3 68.9h-2.2M49.4 68.9h3.6M62.4 68.9h-1.8M145.5 77.5h-2.6v2.6M223.8 62.4v5h10.1M231.4 62.4v2.5h2.5M231.4 72.5h2.5M231.4 69.9h2.5M233.9 77.5h-2.5v2.6M137.9 95.2h12.6M137.9 97.7h12.6M140.4 92.7v12.6h-2.5"/>
<path d="M140.4 82.6v-2.5h5.1v2.5M145.5 92.7v15.1h-7.6M173.2 92.7h12.7M175.8 92.7v2.5h-2.6M178.3 92.7v2.5M183.4 92.7v2.5M223.8 97.7v5.1h10.1M231.4 97.7v2.5h2.5M137.9 110.4h10.1v5M137.9 112.9h2.5v2.5M178.3 102.8v2.5M180.8 105.3v2.5"/>
<path d="M183.4 102.8v2.5h-10.2M231.4 105.3h2.5M231.4 107.8h2.5M233.9 112.9h-2.5v2.5M223.8 133.1v5.1h10.1M231.4 133.1v2.5h2.5M72 157.4h-4.8v8.5M231.4 143.2h2.5M231.4 140.7h2.5M233.9 148.3h-2.5v2.5M39.4 163.4v2.5M44.4 163.4v2.5"/>
<path d="M62.1 160.9v5"/>
</g>
<g fill="#0dab76" stroke="#0dab76" stroke-width=".18">
<circle cx="178.3" cy="105.3" r=".51"/>
<circle cx="180.8" cy="105.3" r=".51"/>
<circle cx="183.4" cy="92.7" r=".51"/>
<circle cx="175.8" cy="92.7" r=".51"/>
<circle cx="178.3" cy="92.7" r=".51"/>
<circle cx="142.9" cy="80.1" r=".51"/>
<circle cx="145.5" cy="95.2" r=".51"/>
<circle cx="140.4" cy="97.7" r=".51"/>
</g>
<g font-size="9.1" fill="#0dab76">
<text x="211" y="47.9">I2C HUB</text>
<text x="19.3" y="60.5">Power On LED</text>
<text x="32.9" y="146.4">Test points</text>
<text x="121.3" y="146.4">Mounting Hole</text>
</g>
<text font-size="7.1" fill="#0dab76" x="145.5" y="72.5">Air sensor</text>
<g font-size="3.7" fill="#f56016">
<text x="23.3" y="10">1</text>
<text x="56.3" y="10">2</text>
<text x="89.3" y="10">3</text>
<text x="122.3" y="10">4</text>
<text x="155.3" y="10">5</text>
<text x="188.3" y="10">6</text>
<text x="221.3" y="10">7</text>
<text x="254.3" y="10">8</text>
<text x="4.7" y="31.3">A</text>
<text x="272.5" y="31.3">A</text>
<text x="4.7" y="70.2">B</text>
<text x="272.5" y="70.2">B</text>
<text x="4.6" y="109.1">C</text>
<text x="272.4" y="109.1">C</text>
<text x="4.6" y="148">D</text>
<text x="272.4" y="148">D</text>
<text x="4.7" y="186.9">E</text>
<text x="272.5" y="186.9">E</text>
<text x="23.3" y="208.3">1</text>
<text x="56.3" y="208.3">2</text>
<text x="89.3" y="208.3">3</text>
<text x="122.3" y="208.3">4</text>
<text x="155.3" y="208.3">5</text>
<text x="188.3" y="208.3">6</text>
<text x="221.3" y="208.3">7</text>
<text x="254.3" y="208.3">8</text>
</g>
<text font-size="3.6" fill="#f56016" x="11.6" y="24.5">PROPRIETARY</text>
<g font-size="3.1" fill="#f56016">
<text x="173.5" y="194.6">Title:</text>
<text x="173.5" y="198.8">SKU:UE0179</text>
</g>
<text font-size="2.7" fill="#f56016" x="180.3" y="194.5">DevLab: I2C SCD41 Air Quality Sensor</text>
<g font-size="2.5" fill="#808080">
<text x="220.5" y="58.8">VSYS</text>
<text x="228.6" y="58.2">GND</text>
<text x="238.9" y="61.7">J3</text>
<text x="41.8" y="67.5">10K</text>
<text x="68.1" y="70.8" transform="rotate(-90 68.1 70.8)">GND</text>
<text x="33.6" y="72.3" transform="rotate(-90 33.6 72.3)">VSYS</text>
<text x="43.2" y="72.2">R5</text>
<text x="138.9" y="85.8" transform="rotate(-90 138.9 85.8)">10K</text>
<text x="149" y="85.8" transform="rotate(-90 149 85.8)">10K</text>
<text x="153" y="89.1">U1</text>
<text x="228.6" y="86">GND</text>
<text x="138.6" y="92.1" transform="rotate(-90 138.6 92.1)">R2</text>
<text x="148.7" y="92.1" transform="rotate(-90 148.7 92.1)">R1</text>
<text x="220.5" y="94.2">VSYS</text>
<text x="228.6" y="93.6">GND</text>
<text x="173.3" y="97.7">C2</text>
<text x="184.6" y="98">C1</text>
<text x="238.9" y="97.1">J1</text>
<text x="130.3" y="102">J2</text>
<text x="173.3" y="102.8">1uF</text>
<text x="184.1" y="103">100nF</text>
<text x="153" y="110.4">SCD41</text>
<text x="178.1" y="113.8">GND</text>
<text x="137.1" y="120.7">VSYS</text>
<text x="145.2" y="121.4">GND</text>
<text x="228.6" y="121.4">GND</text>
<text x="220.5" y="129.6">VSYS</text>
<text x="228.6" y="128.9">GND</text>
<text x="238.9" y="132.5">J4</text>
<text x="148" y="152.8">H2</text>
<text x="40.3" y="161.9" transform="rotate(-90 40.3 161.9)">SDA</text>
<text x="45.3" y="161.9" transform="rotate(-90 45.3 161.9)">SCL</text>
<text x="228.6" y="156.7">GND</text>
<text x="70.1" y="163.1">GND</text>
<text x="37.1" y="171">TP2 TP3</text>
<text x="59.8" y="171">TP8 TP9</text>
</g>
<text font-size="2.3" fill="#f56016" x="199.5" y="198.7">REV: 1.0</text>
<g font-size="2.1" fill="#808080">
<text x="235.4" y="64.5">1</text>
<text x="241.3" y="65.6">1</text>
<text x="235.4" y="67.1">2</text>
<text x="235.4" y="69.6">3</text>
<text x="241.3" y="68.2">2</text>
<text x="241.3" y="70.7">3</text>
<text x="232" y="77.2">S1*2</text>
<text x="235.4" y="72.1">4</text>
<text x="241.3" y="73.2">4</text>
<text x="241.3" y="78.3">SHIELD</text>
<text x="151.5" y="94.8">9</text>
<text x="155.4" y="96">SCL</text>
<text x="162.4" y="96">VDDH</text>
<text x="163.9" y="93.4">VDD</text>
<text x="171.1" y="92.3">7</text>
<text x="171.1" y="94.8">19</text>
<text x="150.3" y="97.4">10</text>
<text x="155.4" y="98.5">SDA</text>
<text x="235.4" y="99.9">1</text>
<text x="241.3" y="101">1</text>
<text x="148.3" y="102.4">1*14</text>
<text x="155.4" y="103.5">DNC</text>
<text x="163.6" y="106.1">GND</text>
<text x="171.1" y="105">6*3</text>
<text x="235.4" y="102.4">2</text>
<text x="235.4" y="105">3</text>
<text x="235.4" y="107.5">4</text>
<text x="241.3" y="103.5">2</text>
<text x="241.3" y="106.1">3</text>
<text x="232" y="112.5">S1*2</text>
<text x="241.3" y="108.6">4</text>
<text x="241.3" y="113.6">SHIELD</text>
<text x="235.4" y="135.3">1</text>
<text x="235.4" y="137.8">2</text>
<text x="241.3" y="136.4">1</text>
<text x="235.4" y="140.3">3</text>
<text x="235.4" y="142.8">4</text>
<text x="241.3" y="138.9">2</text>
<text x="241.3" y="141.4">3</text>
<text x="241.3" y="144">4</text>
<text x="232" y="147.9">S1*2</text>
<text x="241.3" y="149">SHIELD</text>
</g>
<g font-size="1.8" fill="#f56016">
<text x="11.6" y="14.6">THE INFORMATION CONTAINED IN THIS DRAWING IS THE SOLE PROPERTY OF</text>
<text x="11.6" y="16.9">UNIT ELECTRONICS. ANY REPRODUCTION IN PART OR WHOLE IS</text>
<text x="11.6" y="19.2">STRICTLY PROHIBITED WITHOUT WRITTEN PERMISSION.</text>
</g>
<g font-size="1.8" fill="#808080">
<text x="226.4" y="70.6">SDA</text>
<text x="226.6" y="73.1">SCL</text>
<text x="146.7" y="78.2">VSYS</text>
<text x="133.2" y="95.8">SCL</text>
<text x="187.2" y="93.3">VSYS</text>
<text x="133" y="98.4">SDA</text>
<text x="226.4" y="105.9">SDA</text>
<text x="226.6" y="108.5">SCL</text>
<text x="226.4" y="141.3">SDA</text>
<text x="226.6" y="143.8">SCL</text>
<text x="62.7" y="159.6" transform="rotate(-90 62.7 159.6)">VSYS</text>
</g>
<g font-size="1.4" fill="#808080">
<text x="55" y="68.8" transform="rotate(-90 55 68.8)">PWR1</text>
<text x="132.1" y="105.8">P$1</text>
<text x="132.1" y="108.3">P$2</text>
<text x="132.1" y="110.9">P$3</text>
<text x="132.1" y="113.4">P$4</text>
</g>
<g font-size="1.4" fill="#f56016">
<text x="173.6" y="201.4">Last date time: 02/11/2026</text>
<text x="191.3" y="201.4">01:52 p. m.</text>
<text x="199.5" y="201.4">SHEET:</text>
<text x="206.4" y="201.4">1</text>
<text x="208.3" y="201.4">of</text>
<text x="210.9" y="201.4">1</text>
<text x="173.5" y="204.1">File:</text>
<text x="228.7" y="204">Author:</text>
<text x="234.6" y="204.1">Gerardo Ruvalcaba | Angel I. Velazquez</text>
</g>
<text font-size="1.1" fill="#808080" x="57.6" y="66.4" transform="rotate(-90 57.6 66.4)">RED</text>
<text font-size="1.1" fill="#f56016" x="199.6" y="203.2">Sheet description:</text>
</svg>
